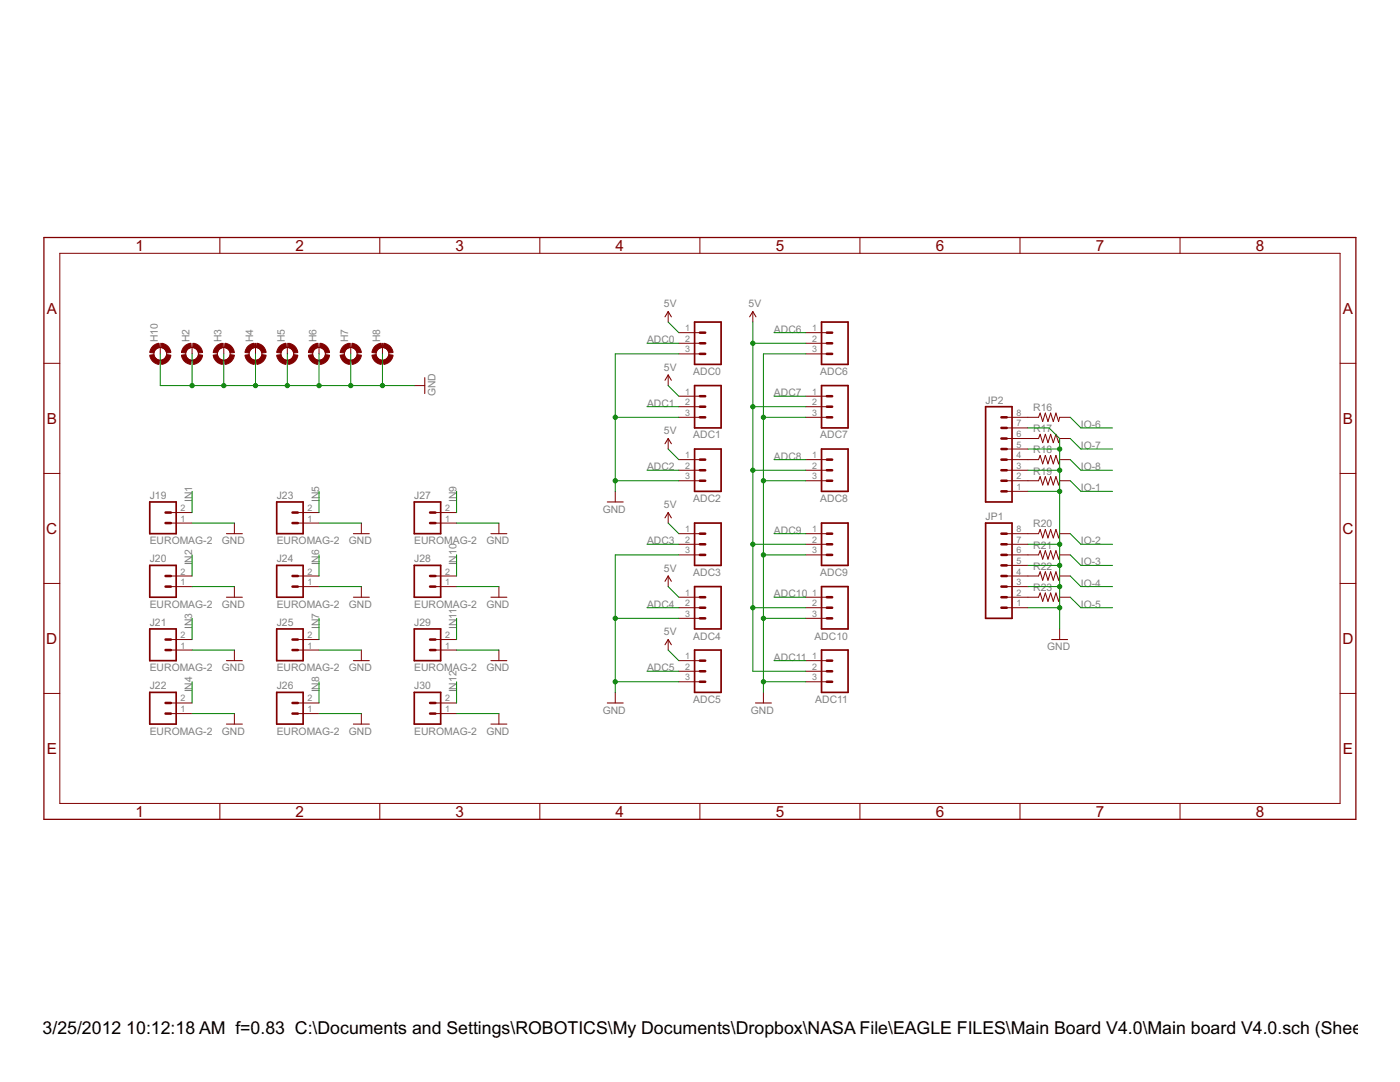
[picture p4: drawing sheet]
<svg xmlns="http://www.w3.org/2000/svg" width="279mm" height="216mm" viewBox="0 0 279 216" stroke-linecap="round" stroke-linejoin="round" font-family="sans-serif">
<path d="M8.8 47.4h261.8v116.1h-261.8z" fill="none" stroke="#800000" stroke-width=".25"/>
<g fill="none" stroke="#800000" stroke-width=".2">
<path d="M11.9 50.5h255.5v109.8h-255.5zM43.9 47.4v3.1M75.8 47.4v3.1M107.7 47.4v3.1M139.7 47.4v3.1M171.6 47.4v3.1M203.6 47.4v3.1M235.5 47.4v3.1M8.8 72.5h3.1M32 68.5v2.1M38.3 68.5v2.1M44.7 68.5v2.1"/>
<path d="M51 68.5v2.1M57.3 68.5v2.1M63.7 68.5v2.1M70 68.5v2.1M76.3 68.5v2.1M82.7 76.9h2.1M133.3 62.2v2.1M133.3 74.8v2.1M135.5 66.4h4.2M135.5 68.5h4.2M135.5 70.6h4.2M135.5 79.1h4.2"/>
<path d="M150.2 62.2v2.1M160.8 66.4h4.2M160.8 68.5h4.2M160.8 70.6h4.2M160.8 79.1h4.2M267.4 72.5h3.2M8.8 94.5h3.1M122.8 98v2.2M133.3 87.5v2.1M135.5 95.9h4.2M135.5 83.3h4.2M135.5 91.7h4.2"/>
<path d="M135.5 81.2h4.2M135.5 93.8h4.2M160.8 95.9h4.2M160.8 83.3h4.2M160.8 91.7h4.2M160.8 81.2h4.2M160.8 93.8h4.2M200.9 95.9h6.4l.3-.8 .5 1.7 .5-1.7 .5 1.7 .6-1.7 .5 1.7 .5-1.7 .6 1.7 .2-.9h2.1M200.9 83.3h6.4l.3-.9 .5 1.7 .5-1.7 .5 1.7 .6-1.7 .5 1.7 .5-1.7 .6 1.7 .2-.8h2.1M200.9 87.5h6.4l.3-.8 .5 1.6 .5-1.6 .5 1.6 .6-1.6 .5 1.6 .5-1.6 .6 1.6 .2-.8h2.1M200.9 91.7h6.4l.3-.8 .5 1.7 .5-1.7 .5 1.7 .6-1.7 .5 1.7 .5-1.7 .6 1.7 .2-.9h2.1M200.9 93.8h4.2"/>
<path d="M200.9 98h4.2M200.9 89.6h4.2M200.9 85.4h4.2M267.4 94.5h3.2M8.8 116.4h3.1M34.1 114.9h4.2M34.1 104.4h4.2M34.1 102.3h4.2M34.1 117.1h4.2M46.8 104.4v2.1M46.8 117.1v2.1M59.4 114.9h4.3"/>
<path d="M59.4 104.4h4.3M59.4 102.3h4.3M59.4 117.1h4.3M72.1 104.4v2.1M72.1 117.1v2.1M86.9 114.9h4.2M86.9 104.4h4.2M86.9 102.3h4.2M86.9 117.1h4.2M99.6 104.4v2.1M99.6 117.1v2.1M133.3 102.3v2.1"/>
<path d="M133.3 114.9v2.2M135.5 106.5h4.2M135.5 110.7h4.2M135.5 119.2h4.2M135.5 108.6h4.2M160.8 106.5h4.2M160.8 110.7h4.2M160.8 119.2h4.2M160.8 108.6h4.2M200.9 106.5h6.4l.3-.9 .5 1.7 .5-1.7 .5 1.7 .6-1.7 .5 1.7 .5-1.7 .6 1.7 .2-.8h2.1M200.9 110.7h6.4l.3-.8 .5 1.7 .5-1.7 .5 1.7 .6-1.7 .5 1.7 .5-1.7 .6 1.7 .2-.9h2.1M200.9 114.9h6.4l.3-.8 .5 1.7 .5-1.7 .5 1.7 .6-1.7 .5 1.7 .5-1.7 .6 1.7 .2-.9h2.1"/>
<path d="M200.9 119.2h6.4l.3-.9 .5 1.7 .5-1.7 .5 1.7 .6-1.7 .5 1.7 .5-1.7 .6 1.7 .2-.8h2.1M200.9 117.1h4.2M200.9 108.6h4.2M200.9 112.8h4.2M267.4 116.4h3.2M8.8 138.4h3.1M34.1 129.7h4.2M34.1 127.6h4.2M46.8 129.7v2.1M59.4 129.7h4.3M59.4 127.6h4.3M72.1 129.7v2.1"/>
<path d="M86.9 129.7h4.2M86.9 127.6h4.2M99.6 129.7v2.1M122.8 138.2v2.1M133.3 127.6v2.1M135.5 131.8h4.2M135.5 133.9h4.2M135.5 136h4.2M135.5 121.3h4.2M135.5 123.4h4.2M152.4 138.2v2.1M160.8 131.8h4.2"/>
<path d="M160.8 133.9h4.2M160.8 136h4.2M160.8 121.3h4.2M160.8 123.4h4.2M200.9 121.3h4.2M211.5 125.5v2.1M267.4 138.4h3.2M34.1 142.4h4.2M34.1 140.3h4.2M46.8 142.4v2.1M59.4 142.4h4.3M59.4 140.3h4.3"/>
<path d="M72.1 142.4v2.1M86.9 142.4h4.2M86.9 140.3h4.2M99.6 142.4v2.1M43.9 160.3v3.2M75.8 160.3v3.2M107.7 160.3v3.2M139.7 160.3v3.2M171.6 160.3v3.2M203.6 160.3v3.2M235.5 160.3v3.2"/>
<circle cx="32" cy="70.6" r="1.27"/>
<circle cx="38.3" cy="70.6" r="1.27"/>
<circle cx="44.7" cy="70.6" r="1.27"/>
<circle cx="51" cy="70.6" r="1.27"/>
<circle cx="57.3" cy="70.6" r="1.27"/>
<circle cx="63.7" cy="70.6" r="1.27"/>
<circle cx="70" cy="70.6" r="1.27"/>
<circle cx="76.3" cy="70.6" r="1.27"/>
</g>
<g fill="none" stroke="#800000" stroke-width=".21">
<path d="M84.8 75.4v3.1M132.7 63.2l.6-1 .7 1M132.7 75.9l.6-1.1 .7 1.1M149.6 63.2l.6-1 .7 1M132.7 88.5l.6-1 .7 1M45.2 106.5h3.2M45.2 119.2h3.2M70.5 106.5h3.2M70.5 119.2h3.2M98 106.5h3.2M98 119.2h3.2M121.2 100.2h3.2"/>
<path d="M132.7 103.3l.6-1 .7 1M132.7 116l.6-1.1 .7 1.1M45.2 131.8h3.2M70.5 131.8h3.2M98 131.8h3.2M132.7 128.7l.6-1.1 .7 1.1M209.9 127.6h3.2M45.2 144.5h3.2M70.5 144.5h3.2M98 144.5h3.2M121.2 140.3h3.2M150.8 140.3h3.1"/>
</g>
<g fill="#800000" stroke="#800000" stroke-width=".2">
<path d="M36.8 69.1l.7-.5 .6-.1 .1 .8-.8 .4-.3 .7-.9-.1 .2-.5z" fill-rule="evenodd"/>
<path d="M36.2 70.9l.9-.1 .3 .7 .8 .4-.1 .8a2.06 2.06 0 0 1-1.9-1.8z" fill-rule="evenodd"/>
<path d="M38.5 71.9l.7-.4 .4-.7 .8 .1a2.06 2.06 0 0 1-1.8 1.8z" fill-rule="evenodd"/>
<path d="M38.6 68.5a2.06 2.06 0 0 1 1.8 1.8l-.8 .1-.4-.7-.7-.4z" fill-rule="evenodd"/>
<path d="M43.2 69.1l.6-.5 .6-.1 .1 .8-.7 .4-.4 .7-.9-.1 .2-.5z" fill-rule="evenodd"/>
<path d="M42.5 70.9l.9-.1 .4 .7 .7 .4-.1 .8a2.11 2.11 0 0 1-1.9-1.8z" fill-rule="evenodd"/>
<path d="M44.8 71.9l.8-.4 .3-.7 .9 .1a2.11 2.11 0 0 1-1.9 1.8z" fill-rule="evenodd"/>
<path d="M44.9 68.5a2.11 2.11 0 0 1 1.9 1.8l-.9 .1-.3-.7-.8-.4z" fill-rule="evenodd"/>
<path d="M49.5 69.1l.6-.5 .6-.1 .1 .8-.7 .4-.4 .7-.8-.1 .1-.5z" fill-rule="evenodd"/>
<path d="M48.9 70.9l.8-.1 .4 .7 .7 .4-.1 .8a2.06 2.06 0 0 1-1.8-1.8z" fill-rule="evenodd"/>
<path d="M52.3 70.8l.8 .1a2.06 2.06 0 0 1-1.8 1.8l-.1-.8 .7-.4z" fill-rule="evenodd"/>
<path d="M51.3 68.5a2.06 2.06 0 0 1 1.8 1.8l-.8 .1-.4-.7-.7-.4z" fill-rule="evenodd"/>
<path d="M55.8 69.1l.7-.5 .6-.1 .1 .8-.8 .4-.3 .7-.9-.1 .2-.5z" fill-rule="evenodd"/>
<path d="M55.2 70.9l.9-.1 .3 .7 .8 .4-.1 .8a2.06 2.06 0 0 1-1.9-1.8z" fill-rule="evenodd"/>
<path d="M57.5 71.9l.7-.4 .4-.7 .8 .1a2.06 2.06 0 0 1-1.8 1.8z" fill-rule="evenodd"/>
<path d="M57.6 68.5a2.06 2.06 0 0 1 1.8 1.8l-.8 .1-.4-.7-.7-.4z" fill-rule="evenodd"/>
<path d="M62.2 69.1l.6-.5 .6-.1 .1 .8-.7 .4-.4 .7-.8-.1 .1-.5z" fill-rule="evenodd"/>
<path d="M61.6 70.9l.8-.1 .4 .7 .7 .4-.1 .8a2.11 2.11 0 0 1-1.8-1.8z" fill-rule="evenodd"/>
<path d="M63.8 71.9l.8-.4 .3-.7 .9 .1a2.06 2.06 0 0 1-1.9 1.8z" fill-rule="evenodd"/>
<path d="M63.9 68.5a2.06 2.06 0 0 1 1.9 1.8l-.9 .1-.3-.7-.8-.4z" fill-rule="evenodd"/>
<path d="M68.5 69.1l.7-.5 .5-.1 .1 .8-.7 .4-.4 .7-.8-.1 .2-.5z" fill-rule="evenodd"/>
<path d="M67.9 70.9l.8-.1 .4 .7 .7 .4-.1 .8a2.11 2.11 0 0 1-1.8-1.8z" fill-rule="evenodd"/>
<path d="M71.3 70.8l.8 .1a2.11 2.11 0 0 1-1.8 1.8l-.1-.8 .7-.4z" fill-rule="evenodd"/>
<path d="M70.3 68.5a2.11 2.11 0 0 1 1.8 1.8l-.8 .1-.4-.7-.7-.4z" fill-rule="evenodd"/>
<path d="M74.8 69.1l.7-.5 .6-.1 .1 .8-.8 .4-.3 .7-.9-.1 .2-.5z" fill-rule="evenodd"/>
<path d="M74.2 70.9l.9-.1 .3 .7 .8 .4-.1 .8a2.06 2.06 0 0 1-1.9-1.8z" fill-rule="evenodd"/>
<path d="M77.6 70.8l.8 .1a2.06 2.06 0 0 1-1.8 1.8l-.1-.8 .7-.4z" fill-rule="evenodd"/>
<path d="M76.6 68.5a2.06 2.06 0 0 1 1.8 1.8l-.8 .1-.4-.7-.7-.4z" fill-rule="evenodd"/>
<path d="M30.5 69.1l.6-.5 .6-.1 .1 .8-.7 .4-.4 .7-.8-.1 .1-.5z" fill-rule="evenodd"/>
<path d="M29.9 70.9l.8-.1 .4 .7 .7 .4-.1 .8a2.06 2.06 0 0 1-1.8-1.8z" fill-rule="evenodd"/>
<path d="M33.3 70.8l.8 .1a2.06 2.06 0 0 1-1.8 1.8l-.1-.8 .7-.4z" fill-rule="evenodd"/>
<path d="M32.3 68.5a2.06 2.06 0 0 1 1.8 1.8l-.8 .1-.4-.7-.7-.4z" fill-rule="evenodd"/>
</g>
<g fill="none" stroke="#800000" stroke-width=".34">
<path d="M138.6 64.3h5.3v8.4h-5.3zM138.6 76.9h5.3v8.5h-5.3zM164 64.3h5.2v8.4h-5.2zM164 76.9h5.2v8.5h-5.2zM138.6 89.6h5.3v8.4h-5.3zM164 89.6h5.2v8.4h-5.2zM196.7 81.2h5.3v19h-5.3zM29.9 100.2h5.3v6.3h-5.3zM29.9 112.8h5.3v6.4h-5.3zM55.2 100.2h5.3v6.3h-5.3zM55.2 112.8h5.3v6.4h-5.3zM82.7 100.2h5.2v6.3h-5.2z"/>
<path d="M82.7 112.8h5.2v6.4h-5.2zM138.6 104.4h5.3v8.4h-5.3zM138.6 117.1h5.3v8.4h-5.3zM164 104.4h5.2v8.4h-5.2zM164 117.1h5.2v8.4h-5.2zM196.7 104.4h5.3v19h-5.3zM29.9 125.5h5.3v6.3h-5.3zM29.9 138.2h5.3v6.3h-5.3zM55.2 125.5h5.3v6.3h-5.3zM55.2 138.2h5.3v6.3h-5.3zM82.7 125.5h5.2v6.3h-5.2zM82.7 138.2h5.2v6.3h-5.2z"/>
<path d="M138.6 129.7h5.3v8.5h-5.3zM164 129.7h5.2v8.5h-5.2z"/>
</g>
<g fill="none" stroke="#800000" stroke-width=".51">
<path d="M139.7 70.6h1M139.7 68.5h1M139.7 66.4h1M139.7 79.1h1M165 70.6h1.1M165 68.5h1.1M165 66.4h1.1M165 79.1h1.1M139.7 83.3h1M139.7 81.2h1M139.7 95.9h1M139.7 93.8h1"/>
<path d="M139.7 91.7h1M165 83.3h1.1M165 81.2h1.1M165 95.9h1.1M165 93.8h1.1M165 91.7h1.1M199.9 83.3h1M199.9 95.9h1M199.9 93.8h1M199.9 91.7h1M199.9 98h1M199.9 89.6h1"/>
<path d="M199.9 87.5h1M199.9 85.4h1M33 102.3h1.1M33 104.4h1.1M33 114.9h1.1M33 117.1h1.1M58.4 102.3h1M58.4 104.4h1M58.4 114.9h1M58.4 117.1h1M85.8 102.3h1.1M85.8 104.4h1.1"/>
<path d="M85.8 114.9h1.1M85.8 117.1h1.1M139.7 119.2h1M139.7 110.7h1M139.7 108.6h1M139.7 106.5h1M165 119.2h1.1M165 110.7h1.1M165 108.6h1.1M165 106.5h1.1M199.9 114.9h1M199.9 117.1h1"/>
<path d="M199.9 119.2h1M199.9 110.7h1M199.9 108.6h1M199.9 106.5h1M199.9 112.8h1M33 127.6h1.1M33 129.7h1.1M58.4 127.6h1M58.4 129.7h1M85.8 127.6h1.1M85.8 129.7h1.1M139.7 136h1"/>
<path d="M139.7 133.9h1M139.7 131.8h1M139.7 123.4h1M139.7 121.3h1M165 136h1.1M165 133.9h1.1M165 131.8h1.1M165 123.4h1.1M165 121.3h1.1M199.9 121.3h1M33 140.3h1.1M33 142.4h1.1"/>
<path d="M58.4 140.3h1M58.4 142.4h1M85.8 140.3h1.1M85.8 142.4h1.1"/>
</g>
<g fill="none" stroke="#008000" stroke-width=".2">
<path d="M32 70.6v6.3h50.7M38.3 70.6v6.3M44.7 70.6v6.3M51 70.6v6.3M57.3 70.6v6.3M63.7 70.6v6.3M70 70.6v6.3M76.3 70.6v6.3M129.1 68.5h6.4M133.3 64.3l2.2 2.1M133.3 76.9l2.2 2.2M135.5 70.6h-12.7v27.4"/>
<path d="M150.2 64.3v69.6h10.6M150.2 68.5h10.6M154.5 66.4h6.3M154.5 79.1h6.3M160.8 70.6h-8.4v67.6M38.3 98v4.3M63.7 98v4.3M91.1 98v4.3M122.8 95.9h12.7M122.8 83.3h12.7M129.1 93.8h6.4M129.1 81.2h6.4"/>
<path d="M133.3 89.6l2.2 2.1M150.2 93.8h10.6M150.2 81.2h10.6M152.4 95.9h8.4M152.4 83.3h8.4M154.5 91.7h6.3M205.1 85.4h4.3l2.1 2.1v38M205.1 89.6h6.4M205.1 93.8h6.4M205.1 98h6.4M213.6 83.3l2.1 2.1h6.3M213.6 87.5l2.1 2.1h6.3"/>
<path d="M213.6 91.7l2.1 2.1h6.3M213.6 95.9l2.1 2.1h6.3M38.3 110.7v4.2M38.3 104.4h8.5M38.3 117.1h8.5M63.7 110.7v4.2M63.7 104.4h8.4M63.7 117.1h8.4M91.1 104.4h8.5M91.1 117.1h8.5M91.1 110.7v4.2M129.1 108.6h6.4"/>
<path d="M133.3 104.4l2.2 2.1M133.3 117.1l2.2 2.1M135.5 110.7h-12.7v27.5M150.2 108.6h10.6M152.4 110.7h8.4M154.5 106.5h6.3M154.5 119.2h6.3M205.1 117.1h6.4M205.1 108.6h6.4M205.1 112.8h6.4M213.6 114.9l2.1 2.2h6.3M213.6 119.2l2.1 2.1h6.3"/>
<path d="M213.6 106.5l2.1 2.1h6.3M213.6 110.7l2.1 2.1h6.3M38.3 123.4v4.2M38.3 136v4.3M38.3 129.7h8.5M63.7 123.4v4.2M63.7 136v4.3M63.7 129.7h8.4M91.1 129.7h8.5M91.1 123.4v4.2M91.1 136v4.3M122.8 136h12.7"/>
<path d="M122.8 123.4h12.7M129.1 121.3h6.4M129.1 133.9h6.4M133.3 129.7l2.2 2.1M150.2 121.3h10.6M152.4 136h8.4M152.4 123.4h8.4M154.5 131.8h6.3M205.1 121.3h6.4M38.3 142.4h8.5M63.7 142.4h8.4M91.1 142.4h8.5"/>
</g>
<g fill="#008000" stroke="#008000" stroke-width=".2">
<circle cx="122.8" cy="83.3" r=".42"/>
<circle cx="122.8" cy="95.9" r=".42"/>
<circle cx="122.8" cy="123.4" r=".42"/>
<circle cx="122.8" cy="136" r=".42"/>
<circle cx="44.7" cy="76.9" r=".42"/>
<circle cx="51" cy="76.9" r=".42"/>
<circle cx="57.3" cy="76.9" r=".42"/>
<circle cx="63.7" cy="76.9" r=".42"/>
<circle cx="70" cy="76.9" r=".42"/>
<circle cx="76.3" cy="76.9" r=".42"/>
<circle cx="38.3" cy="76.9" r=".42"/>
<circle cx="211.5" cy="121.3" r=".42"/>
<circle cx="211.5" cy="108.6" r=".42"/>
<circle cx="211.5" cy="112.8" r=".42"/>
<circle cx="211.5" cy="117.1" r=".42"/>
<circle cx="211.5" cy="89.6" r=".42"/>
<circle cx="211.5" cy="93.8" r=".42"/>
<circle cx="211.5" cy="98" r=".42"/>
<circle cx="152.4" cy="83.3" r=".42"/>
<circle cx="152.4" cy="95.9" r=".42"/>
<circle cx="152.4" cy="110.7" r=".42"/>
<circle cx="152.4" cy="123.4" r=".42"/>
<circle cx="152.4" cy="136" r=".42"/>
<circle cx="150.2" cy="68.5" r=".42"/>
<circle cx="150.2" cy="81.2" r=".42"/>
<circle cx="150.2" cy="93.8" r=".42"/>
<circle cx="150.2" cy="108.6" r=".42"/>
<circle cx="150.2" cy="121.3" r=".42"/>
</g>
<g font-size="4">
<text x="8.5" y="206.4">3/25/2012</text>
<text x="25.2" y="206.4">10:12:18 AM f=0.83 C:\Documents and Settings\ROBOTICS\My Documents\Dropbox\NASA File\EAGLE FILES\Main Board V4.0\Main board V4.0.sch (Sheet: 4/4)</text>
</g>
<g font-size="3.4" fill="#800000">
<text x="27.1" y="50">1</text>
<text x="59" y="50">2</text>
<text x="90.9" y="50">3</text>
<text x="122.9" y="50">4</text>
<text x="154.8" y="50">5</text>
<text x="186.7" y="50">6</text>
<text x="218.7" y="50">7</text>
<text x="250.6" y="50">8</text>
<text x="9.3" y="62.6">A</text>
<text x="268" y="62.6">A</text>
<text x="9.3" y="84.6">B</text>
<text x="268" y="84.6">B</text>
<text x="9.2" y="106.5">C</text>
<text x="267.9" y="106.5">C</text>
<text x="9.2" y="128.5">D</text>
<text x="267.9" y="128.5">D</text>
<text x="9.3" y="150.4">E</text>
<text x="268" y="150.4">E</text>
<text x="27.1" y="163">1</text>
<text x="59" y="163">2</text>
<text x="90.9" y="163">3</text>
<text x="122.9" y="163">4</text>
<text x="154.8" y="163">5</text>
<text x="186.7" y="163">6</text>
<text x="218.7" y="163">7</text>
<text x="250.6" y="163">8</text>
</g>
<g font-size="2.3" fill="#808080">
<text x="132.5" y="61.3">5V</text>
<text x="149.4" y="61.3">5V</text>
<text x="31.5" y="68.3" transform="rotate(-90 31.5 68.3)">H10</text>
<text x="37.8" y="68.3" transform="rotate(-90 37.8 68.3)">H2</text>
<text x="44.2" y="68.3" transform="rotate(-90 44.2 68.3)">H3</text>
<text x="50.5" y="68.3" transform="rotate(-90 50.5 68.3)">H4</text>
<text x="56.8" y="68.3" transform="rotate(-90 56.8 68.3)">H5</text>
<text x="63.2" y="68.3" transform="rotate(-90 63.2 68.3)">H6</text>
<text x="69.5" y="68.3" transform="rotate(-90 69.5 68.3)">H7</text>
<text x="75.8" y="68.3" transform="rotate(-90 75.8 68.3)">H8</text>
<text x="129.1" y="68.5">ADC0</text>
<text x="154.5" y="66.4">ADC6</text>
<text x="132.5" y="74">5V</text>
<text x="138.4" y="74.8">ADC0</text>
<text x="163.7" y="74.8">ADC6</text>
<text x="86.9" y="79" transform="rotate(-90 86.9 79)">GND</text>
<text x="129.1" y="81.2">ADC1</text>
<text x="154.5" y="79">ADC7</text>
<text x="196.7" y="80.5">JP2</text>
<text x="206.2" y="82">R16</text>
<text x="132.5" y="86.6">5V</text>
<text x="138.4" y="87.5">ADC1</text>
<text x="163.7" y="87.5">ADC7</text>
<text x="206.2" y="86.2">R17</text>
<text x="215.7" y="85.4">IO-6</text>
<text x="215.7" y="89.6">IO-7</text>
<text x="129.1" y="93.8">ADC2</text>
<text x="154.5" y="91.7">ADC8</text>
<text x="206.2" y="94.7">R19</text>
<text x="206.2" y="90.5">R18</text>
<text x="215.7" y="93.8">IO-8</text>
<text x="29.9" y="99.5">J19</text>
<text x="38.3" y="100.2" transform="rotate(-90 38.3 100.2)">IN1</text>
<text x="55.2" y="99.5">J23</text>
<text x="63.7" y="100.2" transform="rotate(-90 63.7 100.2)">IN5</text>
<text x="82.7" y="99.5">J27</text>
<text x="91.1" y="100.2" transform="rotate(-90 91.1 100.2)">IN9</text>
<text x="132.5" y="101.4">5V</text>
<text x="138.4" y="100.2">ADC2</text>
<text x="163.7" y="100.2">ADC8</text>
<text x="215.7" y="98">IO-1</text>
<text x="120.3" y="102.3">GND</text>
<text x="154.5" y="106.5">ADC9</text>
<text x="196.7" y="103.7">JP1</text>
<text x="206.2" y="105.2">R20</text>
<text x="29.9" y="108.6">EUROMAG-2</text>
<text x="29.9" y="112.2">J20</text>
<text x="38.3" y="112.8" transform="rotate(-90 38.3 112.8)">IN2</text>
<text x="44.3" y="108.6">GND</text>
<text x="55.2" y="108.6">EUROMAG-2</text>
<text x="55.2" y="112.2">J24</text>
<text x="63.7" y="112.8" transform="rotate(-90 63.7 112.8)">IN6</text>
<text x="69.6" y="108.6">GND</text>
<text x="82.7" y="108.6">EUROMAG-2</text>
<text x="82.7" y="112.2">J28</text>
<text x="91.1" y="112.8" transform="rotate(-90 91.1 112.8)">IN10</text>
<text x="97.1" y="108.6">GND</text>
<text x="129.1" y="108.6">ADC3</text>
<text x="206.2" y="109.5">R21</text>
<text x="206.2" y="113.7">R22</text>
<text x="215.7" y="108.6">IO-2</text>
<text x="215.7" y="112.8">IO-3</text>
<text x="132.5" y="114.1">5V</text>
<text x="138.4" y="114.9">ADC3</text>
<text x="154.5" y="119.2">ADC10</text>
<text x="163.7" y="114.9">ADC9</text>
<text x="206.2" y="117.9">R23</text>
<text x="215.7" y="117">IO-4</text>
<text x="29.9" y="121.3">EUROMAG-2</text>
<text x="29.9" y="124.9">J21</text>
<text x="38.3" y="125.5" transform="rotate(-90 38.3 125.5)">IN3</text>
<text x="44.3" y="121.3">GND</text>
<text x="55.2" y="121.3">EUROMAG-2</text>
<text x="55.2" y="124.9">J25</text>
<text x="63.7" y="125.5" transform="rotate(-90 63.7 125.5)">IN7</text>
<text x="69.6" y="121.3">GND</text>
<text x="82.7" y="121.3">EUROMAG-2</text>
<text x="82.7" y="124.9">J29</text>
<text x="91.1" y="125.5" transform="rotate(-90 91.1 125.5)">IN11</text>
<text x="97.1" y="121.3">GND</text>
<text x="129.1" y="121.3">ADC4</text>
<text x="215.7" y="121.3">IO-5</text>
<text x="132.5" y="126.8">5V</text>
<text x="138.4" y="127.6">ADC4</text>
<text x="154.5" y="131.8">ADC11</text>
<text x="162.5" y="127.6">ADC10</text>
<text x="209" y="129.7">GND</text>
<text x="29.9" y="133.9">EUROMAG-2</text>
<text x="29.9" y="137.5">J22</text>
<text x="44.3" y="133.9">GND</text>
<text x="55.2" y="133.9">EUROMAG-2</text>
<text x="55.2" y="137.5">J26</text>
<text x="69.6" y="133.9">GND</text>
<text x="82.7" y="133.9">EUROMAG-2</text>
<text x="82.7" y="137.5">J30</text>
<text x="97.1" y="133.9">GND</text>
<text x="129.1" y="133.9">ADC5</text>
<text x="38.3" y="138.2" transform="rotate(-90 38.3 138.2)">IN4</text>
<text x="63.7" y="138.2" transform="rotate(-90 63.7 138.2)">IN8</text>
<text x="91.1" y="138.2" transform="rotate(-90 91.1 138.2)">IN12</text>
<text x="120.3" y="142.4">GND</text>
<text x="138.4" y="140.3">ADC5</text>
<text x="149.9" y="142.4">GND</text>
<text x="162.7" y="140.3">ADC11</text>
<text x="29.9" y="146.6">EUROMAG-2</text>
<text x="44.3" y="146.6">GND</text>
<text x="55.2" y="146.6">EUROMAG-2</text>
<text x="69.6" y="146.6">GND</text>
<text x="82.7" y="146.6">EUROMAG-2</text>
<text x="97.1" y="146.6">GND</text>
</g>
<g font-size="2" fill="#808080">
<text x="136.7" y="66.1">1</text>
<text x="136.7" y="68.2">2</text>
<text x="136.7" y="70.3">3</text>
<text x="162.1" y="66.1">1</text>
<text x="162.1" y="68.2">2</text>
<text x="162.1" y="70.3">3</text>
<text x="136.7" y="78.8">1</text>
<text x="136.7" y="80.9">2</text>
<text x="136.7" y="83">3</text>
<text x="162.1" y="78.8">1</text>
<text x="162.1" y="80.9">2</text>
<text x="162.1" y="83">3</text>
<text x="202.9" y="83">8</text>
<text x="202.9" y="89.3">5</text>
<text x="202.9" y="87.2">6</text>
<text x="202.9" y="85.1">7</text>
<text x="136.7" y="91.4">1</text>
<text x="136.7" y="93.5">2</text>
<text x="136.7" y="95.6">3</text>
<text x="162.1" y="91.4">1</text>
<text x="162.1" y="93.5">2</text>
<text x="162.1" y="95.6">3</text>
<text x="202.9" y="95.6">2</text>
<text x="202.9" y="93.5">3</text>
<text x="202.9" y="91.4">4</text>
<text x="36" y="102">2</text>
<text x="61.4" y="102">2</text>
<text x="88.8" y="102">2</text>
<text x="202.9" y="97.8">1</text>
<text x="36" y="104.1">1</text>
<text x="61.4" y="104.1">1</text>
<text x="88.8" y="104.1">1</text>
<text x="136.7" y="106.2">1</text>
<text x="162.1" y="106.2">1</text>
<text x="202.9" y="106.2">8</text>
<text x="136.7" y="108.3">2</text>
<text x="136.7" y="110.4">3</text>
<text x="162.1" y="108.3">2</text>
<text x="162.1" y="110.4">3</text>
<text x="202.9" y="112.5">5</text>
<text x="202.9" y="110.4">6</text>
<text x="202.9" y="108.3">7</text>
<text x="36" y="116.8">1</text>
<text x="36" y="114.6">2</text>
<text x="61.4" y="116.8">1</text>
<text x="61.4" y="114.6">2</text>
<text x="88.8" y="116.8">1</text>
<text x="88.8" y="114.6">2</text>
<text x="136.7" y="118.9">1</text>
<text x="162.1" y="118.9">1</text>
<text x="202.9" y="118.9">2</text>
<text x="202.9" y="116.8">3</text>
<text x="202.9" y="114.6">4</text>
<text x="136.7" y="121">2</text>
<text x="136.7" y="123.1">3</text>
<text x="162.1" y="121">2</text>
<text x="162.1" y="123.1">3</text>
<text x="202.9" y="121">1</text>
<text x="36" y="129.4">1</text>
<text x="36" y="127.3">2</text>
<text x="61.4" y="129.4">1</text>
<text x="61.4" y="127.3">2</text>
<text x="88.8" y="129.4">1</text>
<text x="88.8" y="127.3">2</text>
<text x="136.7" y="131.5">1</text>
<text x="162.1" y="131.5">1</text>
<text x="136.7" y="133.6">2</text>
<text x="136.7" y="135.8">3</text>
<text x="162.1" y="133.6">2</text>
<text x="162.1" y="135.8">3</text>
<text x="36" y="142.1">1</text>
<text x="36" y="140">2</text>
<text x="61.4" y="142.1">1</text>
<text x="61.4" y="140">2</text>
<text x="88.8" y="142.1">1</text>
<text x="88.8" y="140">2</text>
</g>
</svg>
